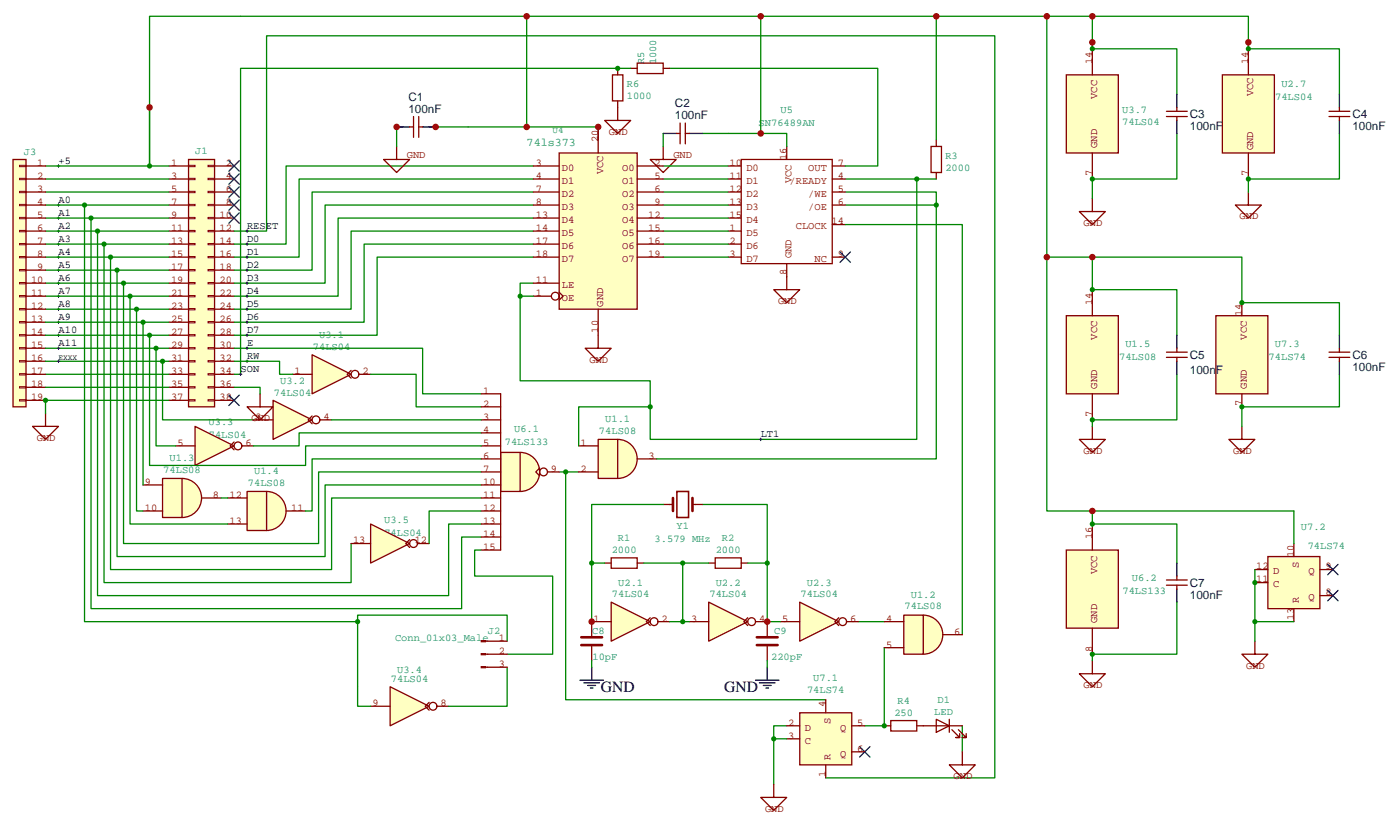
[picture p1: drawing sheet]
<svg xmlns="http://www.w3.org/2000/svg" width="380mm" height="224mm" viewBox="0 0 380 224" stroke-linecap="round" stroke-linejoin="round" font-family="sans-serif">
<path d="M229.3 52h24.7v3.6h-24.7M229.3 48.5h24.7M248.7 48.5v70.6h-72.3v-8.9M229.3 60.9h31.8v111.1" fill="none" stroke="#008500" stroke-width=".35"/>
<g fill="none" stroke="#850000" stroke-width=".35">
<path d="M213.4 39.7v3.5M252.6 39.7h2.8v7h-2.8zM254 37.9v1.8M197.6 45h3.5M197.6 48.5h3.5M197.6 52h3.5M197.6 55.6h3.5M197.6 59.1h3.5M201.1 43.2h24.7v28.2h-24.7zM225.8 45h3.5M225.8 48.5h3.5M225.8 52h3.5"/>
<path d="M225.8 55.6h3.5M254 46.7v1.8M197.6 62.6h3.5M197.6 66.1h3.5M197.6 69.7h3.5M213.4 71.4v7.1h3.6l-3.6 3.5-3.5-3.5h3.5M225.8 60.9h3.5M225.8 69.7h3.5M162.3 90.8v3.6h3.5l-3.5 3.5-3.6-3.5h3.6"/>
</g>
<path d="M51.2 43.2h7v67h-7z" fill="#ffffc2" stroke="#850000" stroke-width=".35"/>
<g fill="none" stroke="#850000" stroke-width=".27">
<path d="M51.2 44.8h1.7v.4h-1.7zM51.2 48.3h1.7v.4h-1.7zM51.2 51.9h1.7v.3h-1.7zM51.2 55.4h1.7v.3h-1.7zM51.2 58.9h1.7v.4h-1.7zM56.4 44.8h1.8v.4h-1.8zM56.4 48.3h1.8v.4h-1.8zM56.4 51.9h1.8v.3h-1.8zM56.4 55.4h1.8v.3h-1.8zM56.4 58.9h1.8v.4h-1.8zM51.2 62.4h1.7v.4h-1.7zM51.2 66h1.7v.3h-1.7z"/>
<path d="M51.2 69.5h1.7v.3h-1.7zM51.2 73h1.7v.4h-1.7zM51.2 76.6h1.7v.3h-1.7zM56.4 62.4h1.8v.4h-1.8zM56.4 66h1.8v.3h-1.8zM56.4 69.5h1.8v.3h-1.8zM56.4 73h1.8v.4h-1.8zM56.4 76.6h1.8v.3h-1.8zM51.2 80.1h1.7v.3h-1.7zM51.2 83.6h1.7v.4h-1.7zM51.2 87.1h1.7v.4h-1.7zM51.2 90.7h1.7v.3h-1.7z"/>
<path d="M51.2 94.2h1.7v.3h-1.7zM51.2 97.7h1.7v.4h-1.7zM56.4 80.1h1.8v.3h-1.8zM56.4 83.6h1.8v.4h-1.8zM56.4 87.1h1.8v.4h-1.8zM56.4 90.7h1.8v.3h-1.8zM56.4 94.2h1.8v.3h-1.8zM56.4 97.7h1.8v.4h-1.8zM51.2 101.2h1.7v.4h-1.7zM51.2 104.8h1.7v.3h-1.7zM51.2 108.3h1.7v.4h-1.7zM56.4 101.2h1.8v.4h-1.8z"/>
<path d="M56.4 104.8h1.8v.3h-1.8zM56.4 108.3h1.8v.4h-1.8z"/>
</g>
<g fill="none" stroke="#850000" stroke-width=".35">
<path d="M45.9 59.1h5.3M45.9 55.6h5.3M45.9 52h5.3M45.9 48.5h5.3M45.9 45h5.3M58.2 59.1h5.3M58.2 55.6h5.3M58.2 52h5.3M58.2 48.5h5.3M58.2 45h5.3M45.9 76.7h5.3M45.9 73.2h5.3"/>
<path d="M45.9 69.7h5.3M45.9 66.1h5.3M45.9 62.6h5.3M58.2 76.7h5.3M58.2 73.2h5.3M58.2 69.7h5.3M58.2 66.1h5.3M58.2 62.6h5.3M45.9 97.9h5.3M45.9 94.4h5.3M45.9 90.8h5.3M45.9 87.3h5.3"/>
<path d="M45.9 83.8h5.3M45.9 80.3h5.3M58.2 97.9h5.3M58.2 94.4h5.3M58.2 90.8h5.3M58.2 87.3h5.3M58.2 83.8h5.3M58.2 80.3h5.3M45.9 108.5h5.3M45.9 105h5.3M45.9 101.4h5.3M58.2 108.5h5.3"/>
<path d="M58.2 105h5.3M58.2 101.4h5.3"/>
</g>
<path d="M144.6 45h-67v21.1h-14.1M144.6 48.5h-63.5v21.2h-17.6M144.6 52h-59.9v21.2h-21.2M144.6 55.6h-56.4v21.1h-24.7M144.6 59.1h-52.9v21.2h-28.2M144.6 62.6h-49.4v21.2h-31.7M144.6 66.1h-45.8v21.2h-35.3M144.6 69.7h-42.3v21.1h-38.8" fill="none" stroke="#008500" stroke-width=".35"/>
<path d="M84.7 96.1l10.5 5.3-10.5 5.3z" fill="#ffffc2" stroke="#850000" stroke-width=".35"/>
<g fill="none" stroke="#850000" stroke-width=".35">
<path d="M79.4 101.4h5.3M95.2 100.4l-1 1 1 1.1M97.4 101.4h3.1"/>
<circle cx="96.3" cy="101.4" r="1.06"/>
</g>
<path d="M74.1 108.5l10.6 5.3-10.6 5.3z" fill="#ffffc2" stroke="#850000" stroke-width=".35"/>
<g fill="none" stroke="#850000" stroke-width=".35">
<path d="M68.8 113.8h5.3M84.7 112.7l-1.1 1.1 1.1 1M86.8 113.8h3.2"/>
<circle cx="85.7" cy="113.8" r="1.06"/>
</g>
<path d="M52.9 115.5l10.6 5.3-10.6 5.3z" fill="#ffffc2" stroke="#850000" stroke-width=".35"/>
<g fill="none" stroke="#850000" stroke-width=".35">
<path d="M63.5 119.8l-1.1 1 1.1 1.1M70.6 106.7v3.5h3.5l-3.5 3.6-3.6-3.6h3.6M47.6 120.8h5.3M65.6 120.8h3.2"/>
<circle cx="64.6" cy="120.8" r="1.06"/>
</g>
<path d="M167.6 18.5h-102.3v82.9h-1.8M40.6 29.1v15.9h5.3M22.9 55.6h23M24.7 59.1h21.2M26.5 62.6h19.4M28.2 66.1h17.7M63.5 62.6h8.8v-52.9h197.6v201.1h-45.9M45.9 97.9h-1.8v15.9h24.7M63.5 94.4h51.2v12.3h15.8M63.5 105h7.1v1.7" fill="none" stroke="#008500" stroke-width=".35"/>
<path d="M331.6 20.3h14.1v21.2h-14.1z" fill="#ffffc2" stroke="#850000" stroke-width=".35"/>
<path d="M338.7 13.2v7.1M296.3 53.8v3.5h3.6l-3.6 3.6-3.5-3.6h3.5M338.7 41.5v7" fill="none" stroke="#850000" stroke-width=".35"/>
<path d="M254 4.4v33.5M127 34.4h35.3v3.5M197.6 36.2h15.8v3.5M144.6 76.7h-3.5v3.6" fill="none" stroke="#008500" stroke-width=".35"/>
<path d="M227.9 68.3l2.8 2.8M230.7 68.3l-2.8 2.8" fill="none" stroke="#000085" stroke-width=".35"/>
<path d="M289.3 20.3h14.1v21.2h-14.1z" fill="#ffffc2" stroke="#850000" stroke-width=".35"/>
<path d="M296.3 13.2v7.1M296.3 41.5v7M338.7 52v3.6h3.5l-3.5 3.5-3.6-3.5h3.6" fill="none" stroke="#850000" stroke-width=".35"/>
<path d="M296.3 11.5v1.7h23v12.4M338.7 11.5v1.7h24.7v12.4M319.3 36.2v12.3h-23v5.3M363.4 36.2v12.3h-24.7v3.5" fill="none" stroke="#008500" stroke-width=".35"/>
<path d="M289.3 85.5h14.1v21.2h-14.1z" fill="#ffffc2" stroke="#850000" stroke-width=".35"/>
<path d="M296.3 78.5v7M296.3 115.5v3.6h3.6l-3.6 3.5-3.5-3.5h3.5M296.3 106.7v7.1" fill="none" stroke="#850000" stroke-width=".35"/>
<path d="M296.3 69.7v8.8h23v12.3M319.3 101.4v12.4h-23v1.7" fill="none" stroke="#008500" stroke-width=".35"/>
<path d="M289.3 149h14.1v21.2h-14.1z" fill="#ffffc2" stroke="#850000" stroke-width=".35"/>
<path d="M296.3 142v7M296.3 179v3.6h3.6l-3.6 3.5-3.5-3.5h3.5M296.3 170.2v7.1" fill="none" stroke="#850000" stroke-width=".35"/>
<path d="M351 138.5h-54.7v3.5h23v10.6M319.3 163.2v14.1h-23v1.7" fill="none" stroke="#008500" stroke-width=".35"/>
<path d="M329.8 85.5h14.2v21.2h-14.2z" fill="#ffffc2" stroke="#850000" stroke-width=".35"/>
<path d="M107.6 39.7v3.5h3.5l-3.5 3.5-3.5-3.5h3.5M179.9 39.7v3.5h3.5l-3.5 3.5-3.5-3.5h3.5M336.9 82v3.5M336.9 115.5v3.6h3.5l-3.5 3.5-3.5-3.5h3.5M336.9 106.7v3.5" fill="none" stroke="#850000" stroke-width=".35"/>
<path d="M109.4 34.4h-1.8v5.3M116.4 34.4h10.6M179.9 36.2v3.5M190.5 36.2h7.1M284 69.7h52.9v12.3h26.5v8.8M363.4 101.4v8.8h-26.5v5.3" fill="none" stroke="#008500" stroke-width=".35"/>
<g fill="#ffffc2" stroke="#850000" stroke-width=".35">
<path d="M49.4 129.6a5.3 5.3 0 0 1 5.3 5.3 5.3 5.3 0 0 1-5.3 5.3z"/>
<path d="M44.1 129.6h5.3v10.6h-5.3z"/>
</g>
<path d="M38.8 138.5h5.3M38.8 131.4h5.3M54.7 134.9h5.3" fill="none" stroke="#850000" stroke-width=".35"/>
<g fill="none" stroke="#000" stroke-width=".27">
<path d="M15.5 59.1h.7M15.5 55.6h.7M15.5 45h.7M15.9 44.6v.7M15.9 55.2v.7M15.9 58.7v.7M15.5 76.7h.7M15.5 73.2h.7M15.5 69.7h.7M15.5 66.1h.7M15.5 62.6h.7M15.9 62.3v.7"/>
<path d="M15.9 65.8v.7M15.9 69.3v.7M15.9 72.8v.8M15.9 76.4v.7M15.9 79.9v.7M66.7 76.7h.7M66.7 73.2h.7M66.7 69.7h.7M66.7 66.1h.7M66.7 62.6h.7M67 62.3v.7M67 65.8v.7"/>
<path d="M67 69.3v.7M67 72.8v.8M67 76.4v.7M67 79.9v.7M15.5 90.8h.7M15.5 87.3h.7M15.5 83.8h.7M15.5 80.3h.7M15.9 83.4v.7M15.9 87v.7M15.9 90.5v.7M66.7 97.9h.7"/>
<path d="M66.7 94.4h.7M66.7 90.8h.7M66.7 87.3h.7M66.7 83.8h.7M66.7 80.3h.7M67 83.4v.7M67 87v.7M67 90.5v.7M67 94v.7M67 97.5v.7"/>
</g>
<path d="M30 69.7h15.9M31.7 73.2h14.2M33.5 76.7h12.4M35.3 80.3h10.6M37 83.8h8.9M45.9 94.4h-3.6v26.4h5.3M63.5 97.9h12.3v3.5h3.6M100.5 101.4h12.4v8.8h17.6M130.5 117.3h-49.4v3.5h-12.3" fill="none" stroke="#008500" stroke-width=".35"/>
<g fill="#ffffc2" stroke="#850000" stroke-width=".35">
<path d="M72.3 133.2a5.3 5.3 0 0 1 5.3 5.3 5.3 5.3 0 0 1-5.3 5.3z"/>
<path d="M67 133.2h5.3v10.6h-5.3z"/>
</g>
<path d="M61.7 134.9h5.3M77.6 138.5h5.3M61.7 142h5.3M239.9 196.7h1.8M241.7 195.3h7v2.8h-7zM248.7 196.7h12.4M254 194.9l3.5 1.8-3.5 1.7zM257.5 194.9v3.5M258.2 197.7l2.1 2.1h-1h1v-1M260 197.7l2.1 2.1h-1h1v-1M261.1 203.7v3.6h3.5l-3.5 3.5-3.6-3.5h3.6" fill="none" stroke="#850000" stroke-width=".35"/>
<g fill="none" stroke="#008500" stroke-width=".35">
<path d="M22.9 55.6v112.9h74.1M24.7 59.1v105.8h100.5v-19.4h5.3M26.5 62.6v98.8h95.2v-19.4h8.8M28.2 66.1v91.8h67v-10.6M30 69.7v84.6h60v-19.4h40.5M31.7 73.2v77.6h56.5v-19.4h42.3M33.5 76.7v70.6h52.9v-19.4h44.1M35.3 80.3v61.7h26.4M37 83.8v54.7h1.8M60 134.9h1.7M130.5 124.4h-45.8v14.1h-1.8M151.7 127.9h5.3"/>
<path d="M153.5 127.9v61.7h70.5M137.6 173.7v-7h-40.6v19.4M232.8 168.5h7.1M239.9 175.5v21.2h-5.3M213.4 196.7h-3.5v15.8M261.1 196.7v7"/>
</g>
<path d="M233.2 202.3l2.8 2.8M236 202.3l-2.8 2.8" fill="none" stroke="#000085" stroke-width=".35"/>
<g fill="#ffffc2" stroke="#850000" stroke-width=".35">
<path d="M250.5 166.7a5.3 5.3 0 0 1 5.3 5.3 5.3 5.3 0 0 1-5.3 5.3z"/>
<path d="M245.2 166.7h5.3v10.6h-5.3z"/>
</g>
<path d="M239.9 168.5h5.3M239.9 175.5h5.3M255.8 172h5.3" fill="none" stroke="#850000" stroke-width=".35"/>
<path d="M165.8 163.2l10.6 5.3-10.6 5.2z" fill="#ffffc2" stroke="#850000" stroke-width=".35"/>
<g fill="none" stroke="#850000" stroke-width=".35">
<path d="M160.5 168.5h5.3M176.4 167.4l-1.1 1.1 1.1 1M178.5 168.5h3.2"/>
<circle cx="177.4" cy="168.5" r="1.06"/>
</g>
<path d="M192.3 163.2l10.5 5.3-10.5 5.2z" fill="#ffffc2" stroke="#850000" stroke-width=".35"/>
<g fill="none" stroke="#850000" stroke-width=".35">
<path d="M187 168.5h5.3M202.8 167.4l-1 1.1 1 1M205 168.5h3.1"/>
<circle cx="203.9" cy="168.5" r="1.06"/>
</g>
<path d="M217 163.2l10.5 5.3-10.5 5.2z" fill="#ffffc2" stroke="#850000" stroke-width=".35"/>
<g fill="none" stroke="#850000" stroke-width=".35">
<path d="M179.9 136.7h2.7M187.9 136.7h2.6M164 152.6h1.8M165.8 151.2h7.1v2.8h-7.1zM172.9 152.6h1.7M192.3 152.6h1.7M194 151.2h7.1v2.8h-7.1zM201.1 152.6h1.7M211.7 168.5h5.3M227.5 167.4l-1 1.1 1 1M229.7 168.5h3.1"/>
<circle cx="228.6" cy="168.5" r="1.06"/>
</g>
<path d="M179.9 136.7h-19.4v15.9M190.5 136.7h17.6v15.9M160.5 152.6v15.9M160.5 152.6h3.5M174.6 152.6h17.7M185.2 152.6v15.9M202.8 152.6h5.3M208.1 152.6v15.9h3.6M181.7 168.5h5.3" fill="none" stroke="#008500" stroke-width=".35"/>
<path d="M183.6 133.2h3.2v7h-3.2z" fill="none" stroke="#850000" stroke-width=".42"/>
<path d="M182.6 134.9v3.6M187.9 134.9v3.6" fill="none" stroke="#850000" stroke-width=".71"/>
<g fill="#ffffc2" stroke="#850000" stroke-width=".35">
<path d="M167.6 119.1a5.3 5.3 0 0 1 5.3 5.3 5.3 5.3 0 0 1-5.3 5.2z"/>
<path d="M162.3 119.1h5.3v10.5h-5.3z"/>
</g>
<path d="M157 120.8h5.3M157 127.9h5.3M172.9 124.4h5.3" fill="none" stroke="#850000" stroke-width=".35"/>
<path d="M254 55.6v68.8h-75.8M176.4 110.2h-19.4v10.6" fill="none" stroke="#008500" stroke-width=".35"/>
<path d="M217 193.1h14.1v14.2h-14.1z" fill="#ffffc2" stroke="#850000" stroke-width=".35"/>
<path d="M213.4 196.7h3.6M224 189.6v3.5M231.1 196.7h3.5M209.9 212.5v3.6h3.5l-3.5 3.5-3.5-3.5h3.5M213.4 200.2h3.6M224 207.3v3.5M231.1 203.7h3.5" fill="none" stroke="#850000" stroke-width=".35"/>
<path d="M209.9 200.2h3.5" fill="none" stroke="#008500" stroke-width=".35"/>
<g fill="#ffffc2" stroke="#850000" stroke-width=".35">
<path d="M141.1 122.6a5.3 5.3 0 0 1 5.3 5.3 5.3 5.3 0 0 1-5.3 5.3z"/>
<path d="M135.8 122.6h5.3v10.6h-5.3z"/>
</g>
<g fill="none" stroke="#850000" stroke-width=".35">
<path d="M12.3 112v3.5h3.6l-3.6 3.6-3.5-3.6h3.5M130.5 106.7h5.3v42.3h-5.3M130.5 110.2h5.3M130.5 113.8h5.3M130.5 117.3h5.3M130.5 131.4h5.3M130.5 134.9h5.3M130.5 138.5h5.3M130.5 120.8h5.3M130.5 124.4h5.3M130.5 127.9h5.3M146.4 126.8l-1.1 1.1 1.1 1"/>
<path d="M148.5 127.9h3.2M130.5 142h5.3M130.5 145.5h5.3"/>
<circle cx="147.5" cy="127.9" r="1.06"/>
</g>
<g fill="none" stroke="#008500" stroke-width=".35">
<path d="M181.7 18.5h56.4v26.5h-8.8M12.3 45h28.3M12.3 55.6h10.6M12.3 59.1h12.4M12.3 48.5h33.6M12.3 52h33.6M12.3 62.6h14.2M12.3 66.1h15.9M12.3 69.7h17.7M12.3 73.2h19.4M12.3 76.7h21.2M12.3 80.3h23"/>
<path d="M12.3 83.8h24.7M141.1 80.3v22.9h35.3v7M12.3 101.4h33.6"/>
</g>
<path d="M206 119.1h.7M206.4 118.7v.7" fill="none" stroke="#000" stroke-width=".27"/>
<path d="M3.5 43.2h3.6v67h-3.6z" fill="#ffffc2" stroke="#850000" stroke-width=".35"/>
<g fill="none" stroke="#850000" stroke-width=".27">
<path d="M5.3 58.9h1.8v.4h-1.8zM5.3 55.4h1.8v.3h-1.8zM5.3 51.9h1.8v.3h-1.8zM5.3 48.3h1.8v.4h-1.8zM5.3 44.8h1.8v.4h-1.8zM5.3 76.6h1.8v.3h-1.8zM5.3 73h1.8v.4h-1.8zM5.3 69.5h1.8v.3h-1.8zM5.3 66h1.8v.3h-1.8zM5.3 62.4h1.8v.4h-1.8zM5.3 97.7h1.8v.4h-1.8zM5.3 94.2h1.8v.3h-1.8z"/>
<path d="M5.3 90.7h1.8v.3h-1.8zM5.3 87.1h1.8v.4h-1.8zM5.3 83.6h1.8v.4h-1.8zM5.3 80.1h1.8v.3h-1.8zM5.3 108.3h1.8v.4h-1.8zM5.3 104.8h1.8v.3h-1.8zM5.3 101.2h1.8v.4h-1.8z"/>
</g>
<g fill="none" stroke="#850000" stroke-width=".35">
<path d="M7.1 45h5.2M7.1 48.5h5.2M7.1 52h5.2M7.1 55.6h5.2M7.1 59.1h5.2M7.1 76.7h5.2M7.1 62.6h5.2M7.1 66.1h5.2M7.1 69.7h5.2M7.1 73.2h5.2M7.1 80.3h5.2M7.1 83.8h5.2"/>
<path d="M7.1 87.3h5.2M7.1 90.8h5.2M7.1 94.4h5.2M7.1 97.9h5.2M7.1 101.4h5.2M7.1 105h5.2M7.1 108.5h5.2"/>
</g>
<path d="M64.9 101.4h.7M65.3 101.1v.7" fill="none" stroke="#000" stroke-width=".27"/>
<path d="M62.1 43.6l2.8 2.8M62.1 47.1l2.8 2.8M62.1 50.6l2.8 2.8M62.1 54.2l2.8 2.8M62.1 57.7l2.8 2.8M64.9 43.6l-2.8 2.8M64.9 47.1l-2.8 2.8M64.9 50.6l-2.8 2.8M64.9 54.2l-2.8 2.8M64.9 57.7l-2.8 2.8M62.1 107.1l2.8 2.8M64.9 107.1l-2.8 2.8" fill="none" stroke="#000085" stroke-width=".35"/>
<path d="M179.9 48.5h17.7M179.9 52h17.7M179.9 59.1h17.7M179.9 55.6h17.7M179.9 45h17.7M179.9 62.6h17.7M179.9 69.7h17.7M179.9 66.1h17.7" fill="none" stroke="#008500" stroke-width=".35"/>
<path d="M151.7 41.5h21.2v42.3h-21.2z" fill="#ffffc2" stroke="#850000" stroke-width=".35"/>
<g fill="none" stroke="#850000" stroke-width=".35">
<path d="M162.3 34.4v7.1M144.6 59.1h7.1M144.6 45h7.1M144.6 48.5h7.1M144.6 52h7.1M144.6 55.6h7.1M172.9 59.1h7M172.9 45h7M172.9 48.5h7M172.9 52h7M172.9 55.6h7M144.6 76.7h7.1"/>
<path d="M144.6 62.6h7.1M144.6 66.1h7.1M144.6 69.7h7.1M151.7 79.2l1.1 1.1-1.1 1M172.9 62.6h7M172.9 66.1h7M172.9 69.7h7M144.6 80.3h5M162.3 83.8v7"/>
<circle cx="150.6" cy="80.3" r="1.06"/>
</g>
<path d="M141.1 80.3h3.5M90 113.8h40.5" fill="none" stroke="#008500" stroke-width=".35"/>
<path d="M105.8 186.1l10.6 5.3-10.6 5.3z" fill="#ffffc2" stroke="#850000" stroke-width=".35"/>
<g fill="none" stroke="#850000" stroke-width=".35">
<path d="M167.6 18.5v1.8M171.1 18.5h1.8M172.9 17.1h7v2.8h-7zM179.9 18.5h1.8M166.2 20.3h2.8v7h-2.8zM167.6 27.3v5.3h3.5l-3.5 3.6-3.6-3.6h3.6M100.5 191.4h5.3M116.4 190.3l-1 1.1 1 1M118.5 191.4h3.2"/>
<circle cx="117.5" cy="191.4" r="1.06"/>
</g>
<path d="M167.6 18.5h3.5M12.3 97.9h31.8M12.3 87.3h33.6M12.3 90.8h33.6M12.3 94.4h30M38.8 87.3v44.1M40.6 90.8v35.3h42.3v-5.3h47.6M12.3 105h33.6M45.9 108.5h-33.6v3.5M97 186.1v5.3h3.5" fill="none" stroke="#008500" stroke-width=".35"/>
<path d="M15.5 94.4h.7M15.5 97.9h.7M15.9 94v.7M15.9 97.5v.7" fill="none" stroke="#000" stroke-width=".27"/>
<path d="M344 150.8h14.1v14.1h-14.1z" fill="#ffffc2" stroke="#850000" stroke-width=".35"/>
<path d="M340.4 157.9h3.6M340.4 154.3h3.6M351 147.3v3.5M358.1 154.3h3.5M340.4 173.7v3.6h3.6l-3.6 3.5-3.5-3.5h3.5M351 164.9v3.6M358.1 161.4h3.5" fill="none" stroke="#850000" stroke-width=".35"/>
<path d="M351 138.5v8.8M340.4 154.3v19.4M340.4 168.5h10.6" fill="none" stroke="#008500" stroke-width=".35"/>
<path d="M360.2 152.9l2.8 2.9M360.2 160l2.8 2.8M363 152.9l-2.8 2.9M363 160l-2.8 2.8" fill="none" stroke="#000085" stroke-width=".35"/>
<path d="M100.5 142l10.6 5.3-10.6 5.3z" fill="#ffffc2" stroke="#850000" stroke-width=".35"/>
<g fill="none" stroke="#850000" stroke-width=".35">
<path d="M95.2 147.3h5.3M111.1 146.2l-1 1.1 1 1M113.2 147.3h3.2M131.7 177.3h5.9M131.7 173.7h5.9M160.5 168.5v3.8M160.5 175.2v3.8M208.1 168.5v3.8M208.1 175.2v3.8M131.7 180.8h5.9"/>
<circle cx="112.2" cy="147.3" r="1.06"/>
</g>
<path d="M142.9 4.4v30M206.4 4.4v31.8M284 4.4h-243.4v40.6M296.3 4.4v8.8M338.7 13.2v-8.8h-54.7v134.1h12.3M130.5 138.5h-14.1v8.8M130.5 149h-1.7v7.1h21.1v21.2h-12.3M160.5 179v1.8M208.1 179v1.8M137.6 180.8v10.6h-15.9" fill="none" stroke="#008700" stroke-width=".35"/>
<g fill="none" stroke="#870000" stroke-width=".35">
<path d="M111.1 34.4h1.1M112.2 31.6v5.6M113.6 31.6v5.6M113.6 34.4h1.1M183.4 36.2h1.1M184.5 33.3v5.7M185.9 33.3v5.7M185.9 36.2h1.1M316.4 31.6h5.7M316.4 30.2h5.7M319.3 29.1v1.1M319.3 31.6v1"/>
<path d="M360.5 31.6h5.7M360.5 30.2h5.7M363.4 29.1v1.1M363.4 31.6v1M316.4 96.8h5.7M316.4 95.4h5.7M319.3 94.4v1M319.3 96.8v1.1M360.5 96.8h5.7M360.5 95.4h5.7M363.4 94.4v1M363.4 96.8v1.1"/>
<path d="M316.4 158.6h5.7M316.4 157.2h5.7M319.3 156.1v1.1M319.3 158.6v1"/>
</g>
<g fill="none" stroke="#000" stroke-width=".35">
<path d="M107.6 34.4h3.5M114.7 34.4h3.5M179.9 36.2h3.5M187 36.2h3.5M319.3 25.6v3.5M319.3 32.6v3.6M363.4 25.6v3.5M363.4 32.6v3.6M319.3 90.8v3.6M319.3 97.9v3.5M363.4 90.8v3.6M363.4 97.9v3.5"/>
<path d="M319.3 152.6v3.5M319.3 159.6v3.6M157.3 184.3h6.4M158.4 185h4.2M159.5 185.7h2.1M160.2 186.4h.7M160.5 180.8v3.5M205 184.3h6.3M206 185h4.3M207.1 185.7h2.1M207.8 186.4h.7M208.1 180.8v3.5"/>
</g>
<g fill="#850000" stroke="#850000" stroke-width=".27">
<path d="M130.5 180.6h1.2v.4h-1.2z"/>
<path d="M130.5 177.1h1.2v.3h-1.2z"/>
<path d="M130.5 173.6h1.2v.3h-1.2z"/>
</g>
<path d="M157.7 174.8h5.6M157.7 172.7h5.6M205.3 174.8h5.7M205.3 172.7h5.7" fill="none" stroke="#850000" stroke-width=".71"/>
<g fill="#008500">
<circle cx="248.7" cy="48.5" r=".71"/>
<circle cx="296.3" cy="13.2" r=".71"/>
<circle cx="296.3" cy="48.5" r=".71"/>
<circle cx="338.7" cy="13.2" r=".71"/>
<circle cx="338.7" cy="48.5" r=".71"/>
<circle cx="296.3" cy="78.5" r=".71"/>
<circle cx="296.3" cy="113.8" r=".71"/>
<circle cx="296.3" cy="142" r=".71"/>
<circle cx="296.3" cy="177.3" r=".71"/>
<circle cx="336.9" cy="82" r=".71"/>
<circle cx="336.9" cy="110.2" r=".71"/>
<circle cx="254" cy="55.6" r=".71"/>
<circle cx="153.5" cy="127.9" r=".71"/>
<circle cx="239.9" cy="196.7" r=".71"/>
<circle cx="209.9" cy="200.2" r=".71"/>
<circle cx="208.1" cy="168.5" r=".71"/>
<circle cx="160.5" cy="152.6" r=".71"/>
<circle cx="185.2" cy="152.6" r=".71"/>
<circle cx="208.1" cy="152.6" r=".71"/>
<circle cx="185.2" cy="168.5" r=".71"/>
<circle cx="40.6" cy="45" r=".71"/>
<circle cx="22.9" cy="55.6" r=".71"/>
<circle cx="24.7" cy="59.1" r=".71"/>
<circle cx="26.5" cy="62.6" r=".71"/>
<circle cx="28.2" cy="66.1" r=".71"/>
<circle cx="30" cy="69.7" r=".71"/>
<circle cx="31.8" cy="73.2" r=".71"/>
<circle cx="33.5" cy="76.7" r=".71"/>
<circle cx="35.3" cy="80.3" r=".71"/>
<circle cx="37" cy="83.8" r=".71"/>
<circle cx="44.1" cy="97.9" r=".71"/>
<circle cx="176.4" cy="110.2" r=".71"/>
<circle cx="141.1" cy="80.3" r=".71"/>
<circle cx="97" cy="168.5" r=".71"/>
<circle cx="38.8" cy="87.3" r=".71"/>
<circle cx="42.3" cy="94.4" r=".71"/>
<circle cx="40.6" cy="90.8" r=".71"/>
<circle cx="12.3" cy="108.5" r=".71"/>
<circle cx="167.6" cy="18.5" r=".71"/>
<circle cx="340.4" cy="157.9" r=".71"/>
<circle cx="340.4" cy="168.5" r=".71"/>
</g>
<g fill="#c00">
<circle cx="162.3" cy="34.4" r=".88"/>
<circle cx="118.2" cy="34.4" r=".88"/>
<circle cx="107.6" cy="34.4" r=".88"/>
<circle cx="296.3" cy="138.5" r=".88"/>
<circle cx="338.7" cy="11.5" r=".88"/>
<circle cx="296.3" cy="4.4" r=".88"/>
<circle cx="296.3" cy="11.5" r=".88"/>
<circle cx="284" cy="4.4" r=".88"/>
<circle cx="40.6" cy="29.1" r=".88"/>
<circle cx="254" cy="4.4" r=".88"/>
<circle cx="284" cy="69.7" r=".88"/>
<circle cx="296.3" cy="69.7" r=".88"/>
<circle cx="142.9" cy="34.4" r=".88"/>
<circle cx="142.9" cy="4.4" r=".88"/>
<circle cx="206.4" cy="36.2" r=".88"/>
<circle cx="206.4" cy="4.4" r=".88"/>
<circle cx="160.5" cy="168.5" r=".88"/>
<circle cx="208.1" cy="168.5" r=".88"/>
</g>
<g font-size="4.2">
<text x="163" y="187.5">GND</text>
<text x="196.5" y="187.5">GND</text>
</g>
<g font-size="3.2" fill="#000080">
<text x="110.8" y="27.3">C1</text>
<text x="183.1" y="29.1">C2</text>
<text x="110.8" y="30.5">100nF</text>
<text x="183.1" y="32.3">100nF</text>
<text x="322.8" y="35.2">100nF</text>
<text x="322.8" y="32">C3</text>
<text x="366.9" y="35.2">100nF</text>
<text x="366.9" y="32">C4</text>
<text x="322.8" y="101.4">100nF</text>
<text x="322.8" y="97.3">C5</text>
<text x="366.9" y="100.5">100nF</text>
<text x="366.9" y="97.3">C6</text>
<text x="322.8" y="159">C7</text>
<text x="322.8" y="162.2">100nF</text>
</g>
<text font-size="3.2" fill="#008484" x="142.9" y="39.7">74ls373</text>
<g font-size="2.8" fill="#008484">
<text x="174.8" y="17.5" transform="rotate(-90 174.8 17.5)">R5</text>
<text x="178" y="17.5" transform="rotate(-90 178 17.5)">1000</text>
<text x="170" y="23.6">R6</text>
<text x="347.6" y="23.5">U2.7</text>
<text x="170" y="26.8">1000</text>
<text x="345.9" y="27">74LS04</text>
<text x="205.8" y="34">SN76489AN</text>
<text x="211.7" y="30.5">U5</text>
<text x="304.4" y="33.9">74LS04</text>
<text x="304.4" y="30.7">U3.7</text>
<text x="6.5" y="42">J3</text>
<text x="53" y="41.7">J1</text>
<text x="256.5" y="46.2">2000</text>
<text x="256.5" y="43">R3</text>
<text x="84.9" y="94.9">74LS04</text>
<text x="86.6" y="91.7">U3.1</text>
<text x="305.3" y="94">U1.5</text>
<text x="345.9" y="94">U7.3</text>
<text x="303.6" y="97.5">74LS08</text>
<text x="344.2" y="97.5">74LS74</text>
<text x="74.3" y="107.2">74LS04</text>
<text x="76" y="104">U3.2</text>
<text x="56.6" y="115.2">U3.3</text>
<text x="56.7" y="118.7">74LS04</text>
<text x="139.5" y="116.9">U6.1</text>
<text x="162.5" y="117.5">74LS08</text>
<text x="164.2" y="114.3">U1.1</text>
<text x="46" y="124.9">U1.3</text>
<text x="136.9" y="120.5">74LS133</text>
<text x="44.3" y="128.1">74LS08</text>
<text x="67.2" y="131.6">74LS08</text>
<text x="68.9" y="128.4">U1.4</text>
<text x="104.2" y="141.6">U3.5</text>
<text x="183.5" y="143.4">Y1</text>
<text x="352.9" y="143.5">U7.2</text>
<text x="104.3" y="145.2">74LS04</text>
<text x="165.9" y="149.9">2000</text>
<text x="167.6" y="146.7">R1</text>
<text x="177.6" y="146.9">3.579 MHz</text>
<text x="194.2" y="149.9">2000</text>
<text x="195.9" y="146.7">R2</text>
<text x="354.8" y="148.8">74LS74</text>
<text x="166" y="161.9">74LS04</text>
<text x="167.7" y="158.7">U2.1</text>
<text x="192.5" y="161.9">74LS04</text>
<text x="194.2" y="158.7">U2.2</text>
<text x="217.2" y="161.9">74LS04</text>
<text x="218.9" y="158.7">U2.3</text>
<text x="247.1" y="161.9">U1.2</text>
<text x="304.5" y="161">74LS133</text>
<text x="307.1" y="157.5">U6.2</text>
<text x="245.4" y="165.1">74LS08</text>
<text x="107.2" y="173.6">Conn_01x03_Male</text>
<text x="132.4" y="171.8">J2</text>
<text x="160.6" y="171.8">C8</text>
<text x="210" y="171.8">C9</text>
<text x="160.7" y="178.8">10pF</text>
<text x="209.2" y="178.8">220pF</text>
<text x="106" y="184.8">74LS04</text>
<text x="107.7" y="182.3">U3.4</text>
<text x="220.6" y="184.6">U7.1</text>
<text x="218.9" y="187.9">74LS74</text>
<text x="243.5" y="190.8">R4</text>
<text x="254.3" y="190.4">D1</text>
<text x="242.6" y="194">250</text>
<text x="253.5" y="193.6">LED</text>
</g>
<g font-size="2.8" fill="#840000">
<text x="296.3" y="17.3" transform="rotate(-90 296.3 17.3)">14</text>
<text x="338.6" y="17.3" transform="rotate(-90 338.6 17.3)">14</text>
<text x="297.7" y="26.8" transform="rotate(-90 297.7 26.8)">VCC</text>
<text x="340" y="26.1" transform="rotate(-90 340 26.1)">VCC</text>
<text x="162.2" y="38.5" transform="rotate(-90 162.2 38.5)">20</text>
<text x="165.2" y="36.5">GND</text>
<text x="297.7" y="40" transform="rotate(-90 297.7 40)">GND</text>
<text x="340" y="40.7" transform="rotate(-90 340 40.7)">GND</text>
<text x="10.1" y="44.9">1</text>
<text x="46.4" y="44.9">1</text>
<text x="61.3" y="44.9">2</text>
<text x="110.3" y="42.8">GND</text>
<text x="145.3" y="44.9">3</text>
<text x="152.4" y="46.3">D0</text>
<text x="163.6" y="47.2" transform="rotate(-90 163.6 47.2)">VCC</text>
<text x="168.8" y="46.3">O0</text>
<text x="177.5" y="44.9">2</text>
<text x="182.7" y="42.8">GND</text>
<text x="197.9" y="44.9">10</text>
<text x="202.5" y="46.3">D0</text>
<text x="213.4" y="43.4" transform="rotate(-90 213.4 43.4)">16</text>
<text x="219.3" y="46.3">OUT</text>
<text x="227.3" y="44.9">7</text>
<text x="296.3" y="47.8" transform="rotate(-90 296.3 47.8)">7</text>
<text x="338.6" y="47.8" transform="rotate(-90 338.6 47.8)">7</text>
<text x="10.1" y="48.5">2</text>
<text x="10.1" y="52">3</text>
<text x="46.4" y="52">5</text>
<text x="46.4" y="48.5">3</text>
<text x="61.3" y="52">6</text>
<text x="61.3" y="48.5">4</text>
<text x="145.3" y="48.5">4</text>
<text x="145.3" y="52">7</text>
<text x="152.4" y="49.8">D1</text>
<text x="152.4" y="53.4">D2</text>
<text x="168.8" y="49.8">O1</text>
<text x="168.8" y="53.4">O2</text>
<text x="177.5" y="48.5">5</text>
<text x="177.5" y="52">6</text>
<text x="197.9" y="48.5">11</text>
<text x="197.9" y="52">12</text>
<text x="202.5" y="49.8">D1</text>
<text x="202.5" y="53.4">D2</text>
<text x="214.2" y="49.8">/READY</text>
<text x="214.8" y="49.7" transform="rotate(-90 214.8 49.7)">VCC</text>
<text x="219.3" y="53.4">/WE</text>
<text x="227.3" y="48.5">4</text>
<text x="227.3" y="52">5</text>
<text x="10.1" y="55.5">4</text>
<text x="10.1" y="59.1">5</text>
<text x="46.4" y="59.1">9</text>
<text x="46.4" y="55.5">7</text>
<text x="59.6" y="59.1">10</text>
<text x="61.3" y="55.5">8</text>
<text x="145.3" y="59.1">13</text>
<text x="145.3" y="55.5">8</text>
<text x="152.4" y="56.9">D3</text>
<text x="168.8" y="56.9">O3</text>
<text x="175.8" y="59.1">12</text>
<text x="177.5" y="55.5">9</text>
<text x="197.9" y="55.5">13</text>
<text x="197.9" y="59.1">15</text>
<text x="202.5" y="56.9">D3</text>
<text x="219.3" y="56.9">/OE</text>
<text x="227.3" y="55.5">6</text>
<text x="336.3" y="59.5">GND</text>
<text x="10.1" y="62.6">6</text>
<text x="46.4" y="62.6">11</text>
<text x="59.6" y="62.6">12</text>
<text x="145.3" y="62.6">14</text>
<text x="152.4" y="60.4">D4</text>
<text x="152.4" y="63.9">D5</text>
<text x="168.8" y="60.4">O4</text>
<text x="168.8" y="63.9">O5</text>
<text x="175.8" y="62.6">15</text>
<text x="197.9" y="62.6">1</text>
<text x="202.5" y="63.9">D5</text>
<text x="202.5" y="60.4">D4</text>
<text x="215.9" y="62.2">CLOCK</text>
<text x="225.6" y="60.8">14</text>
<text x="294" y="61.2">GND</text>
<text x="10.1" y="66.1">7</text>
<text x="10.1" y="69.6">8</text>
<text x="46.4" y="69.6">15</text>
<text x="46.4" y="66.1">13</text>
<text x="59.6" y="69.6">16</text>
<text x="59.6" y="66.1">14</text>
<text x="145.3" y="66.1">17</text>
<text x="145.3" y="69.6">18</text>
<text x="152.4" y="67.5">D6</text>
<text x="152.4" y="71">D7</text>
<text x="168.8" y="67.5">O6</text>
<text x="168.8" y="71">O7</text>
<text x="175.8" y="66.1">16</text>
<text x="175.8" y="69.6">19</text>
<text x="197.9" y="66.1">2</text>
<text x="197.9" y="69.6">3</text>
<text x="202.5" y="67.5">D6</text>
<text x="202.5" y="71">D7</text>
<text x="214.8" y="70" transform="rotate(-90 214.8 70)">GND</text>
<text x="221" y="71">NC</text>
<text x="227.3" y="69.6">9</text>
<text x="8.4" y="76.7">10</text>
<text x="10.1" y="73.2">9</text>
<text x="46.4" y="76.7">19</text>
<text x="46.4" y="73.2">17</text>
<text x="59.6" y="76.7">20</text>
<text x="59.6" y="73.2">18</text>
<text x="145.3" y="76.7">11</text>
<text x="213.4" y="74.6" transform="rotate(-90 213.4 74.6)">8</text>
<text x="8.4" y="80.2">11</text>
<text x="8.4" y="83.7">12</text>
<text x="46.4" y="83.7">23</text>
<text x="46.4" y="80.2">21</text>
<text x="59.6" y="83.7">24</text>
<text x="59.6" y="80.2">22</text>
<text x="145.3" y="80.2">1</text>
<text x="152.4" y="81.6">OE</text>
<text x="152.4" y="78.1">LE</text>
<text x="163.6" y="83.1" transform="rotate(-90 163.6 83.1)">GND</text>
<text x="211.1" y="82.4">GND</text>
<text x="296.3" y="82.6" transform="rotate(-90 296.3 82.6)">14</text>
<text x="8.4" y="87.3">13</text>
<text x="46.4" y="87.3">25</text>
<text x="59.6" y="87.3">26</text>
<text x="336.9" y="85.8" transform="rotate(-90 336.9 85.8)">14</text>
<text x="8.4" y="90.8">14</text>
<text x="8.4" y="94.3">15</text>
<text x="46.4" y="94.3">29</text>
<text x="46.4" y="90.8">27</text>
<text x="59.6" y="94.3">30</text>
<text x="59.6" y="90.8">28</text>
<text x="162.2" y="90.1" transform="rotate(-90 162.2 90.1)">10</text>
<text x="297.7" y="92" transform="rotate(-90 297.7 92)">VCC</text>
<text x="338.2" y="92" transform="rotate(-90 338.2 92)">VCC</text>
<text x="8.4" y="97.9">16</text>
<text x="8.4" y="101.4">17</text>
<text x="46.4" y="101.4">33</text>
<text x="46.4" y="97.9">31</text>
<text x="59.6" y="101.4">34</text>
<text x="59.6" y="97.9">32</text>
<text x="79.9" y="101.4">1</text>
<text x="98.3" y="101.4">2</text>
<text x="159.9" y="98.3">GND</text>
<text x="8.4" y="104.9">18</text>
<text x="46.4" y="104.9">35</text>
<text x="59.6" y="104.9">36</text>
<text x="131.1" y="106.7">1</text>
<text x="297.7" y="105.3" transform="rotate(-90 297.7 105.3)">GND</text>
<text x="338.2" y="105.3" transform="rotate(-90 338.2 105.3)">GND</text>
<text x="8.4" y="108.4">19</text>
<text x="46.4" y="108.4">37</text>
<text x="59.6" y="108.4">38</text>
<text x="69.3" y="113.7">3</text>
<text x="87.7" y="113.7">4</text>
<text x="131.1" y="110.2">2</text>
<text x="131.1" y="113.7">3</text>
<text x="296.3" y="113.1" transform="rotate(-90 296.3 113.1)">7</text>
<text x="336.9" y="109.9" transform="rotate(-90 336.9 109.9)">7</text>
<text x="10" y="119.4">GND</text>
<text x="68.2" y="114.1">GND</text>
<text x="131.1" y="117.3">4</text>
<text x="48.2" y="120.8">5</text>
<text x="66.6" y="120.8">6</text>
<text x="131.1" y="120.8">5</text>
<text x="131.1" y="124.3">6</text>
<text x="157.5" y="120.8">1</text>
<text x="175.9" y="124.3">3</text>
<text x="294" y="123">GND</text>
<text x="334.5" y="123">GND</text>
<text x="39.3" y="131.4">9</text>
<text x="131.1" y="131.4">10</text>
<text x="131.1" y="127.8">7</text>
<text x="149.5" y="127.8">9</text>
<text x="157.5" y="127.8">2</text>
<text x="57.7" y="134.9">8</text>
<text x="62.3" y="134.9">12</text>
<text x="131.1" y="134.9">11</text>
<text x="39.3" y="138.4">10</text>
<text x="62.3" y="142">13</text>
<text x="79" y="138.4">11</text>
<text x="131.1" y="138.4">12</text>
<text x="131.1" y="142">13</text>
<text x="95.8" y="147.2">13</text>
<text x="112.5" y="147.2">12</text>
<text x="131.1" y="145.5">14</text>
<text x="131.1" y="149">15</text>
<text x="296.3" y="146.1" transform="rotate(-90 296.3 146.1)">16</text>
<text x="297.7" y="155.5" transform="rotate(-90 297.7 155.5)">VCC</text>
<text x="340.8" y="154.3">12</text>
<text x="345.4" y="155.7">D</text>
<text x="351" y="151" transform="rotate(-90 351 151)">10</text>
<text x="352.3" y="153.9" transform="rotate(-90 352.3 153.9)">S</text>
<text x="355" y="155.7">Q</text>
<text x="359.6" y="154.3">9</text>
<text x="340.8" y="157.8">11</text>
<text x="345.4" y="159.2">C</text>
<text x="359.6" y="161.4">8</text>
<text x="352.3" y="163.5" transform="rotate(-90 352.3 163.5)">R</text>
<text x="355" y="162.7">Q</text>
<text x="135.4" y="173.7">1</text>
<text x="161" y="168.4">1</text>
<text x="179.5" y="168.4">2</text>
<text x="187.5" y="168.4">3</text>
<text x="205.9" y="168.4">4</text>
<text x="212.2" y="168.4">5</text>
<text x="230.6" y="168.4">6</text>
<text x="240.4" y="168.4">4</text>
<text x="258.8" y="171.9">6</text>
<text x="297.7" y="168.8" transform="rotate(-90 297.7 168.8)">GND</text>
<text x="351" y="168.1" transform="rotate(-90 351 168.1)">13</text>
<text x="135.4" y="177.2">2</text>
<text x="240.4" y="175.5">5</text>
<text x="296.3" y="176.6" transform="rotate(-90 296.3 176.6)">8</text>
<text x="135.4" y="180.8">3</text>
<text x="338.1" y="181.2">GND</text>
<text x="101.1" y="191.3">9</text>
<text x="119.5" y="191.3">8</text>
<text x="224" y="191.7" transform="rotate(-90 224 191.7)">4</text>
<text x="294" y="186.5">GND</text>
<text x="213.8" y="196.6">2</text>
<text x="218.4" y="198">D</text>
<text x="225.3" y="196.3" transform="rotate(-90 225.3 196.3)">S</text>
<text x="228" y="198">Q</text>
<text x="232.6" y="196.6">5</text>
<text x="213.8" y="200.2">3</text>
<text x="218.4" y="201.5">C</text>
<text x="232.6" y="203.7">6</text>
<text x="225.3" y="205.8" transform="rotate(-90 225.3 205.8)">R</text>
<text x="228" y="205.1">Q</text>
<text x="224" y="210.4" transform="rotate(-90 224 210.4)">1</text>
<text x="258.7" y="211.2">GND</text>
<text x="207.5" y="220">GND</text>
</g>
<g font-size="2.8">
<text x="15.9" y="44.4">+5</text>
<text x="15.9" y="58.6">A1</text>
<text x="15.9" y="55">A0</text>
<text x="15.9" y="65.6">A3</text>
<text x="15.9" y="62.1">A2</text>
<text x="67" y="65.6">D0</text>
<text x="67" y="62.1">RESET</text>
<text x="15.9" y="69.1">A4</text>
<text x="67" y="69.1">D1</text>
<text x="15.9" y="76.2">A6</text>
<text x="15.9" y="72.7">A5</text>
<text x="67" y="76.2">D3</text>
<text x="67" y="72.7">D2</text>
<text x="15.9" y="83.3">A8</text>
<text x="15.9" y="79.7">A7</text>
<text x="67" y="83.3">D5</text>
<text x="67" y="79.7">D4</text>
<text x="15.9" y="86.8">A9</text>
<text x="67" y="86.8">D6</text>
<text x="15.9" y="90.3">A10</text>
<text x="15.9" y="93.8">A11</text>
<text x="67" y="93.8">E</text>
<text x="67" y="90.3">D7</text>
<text x="65.3" y="100.9">SON</text>
<text x="67" y="97.4">RW</text>
<text x="206.4" y="118.5">LT1</text>
</g>
<text font-size="2.5" fill="#008484" x="149.9" y="36.2">U4</text>
<text font-size="2.1" x="15.9" y="97.5">EXXX</text>
</svg>
